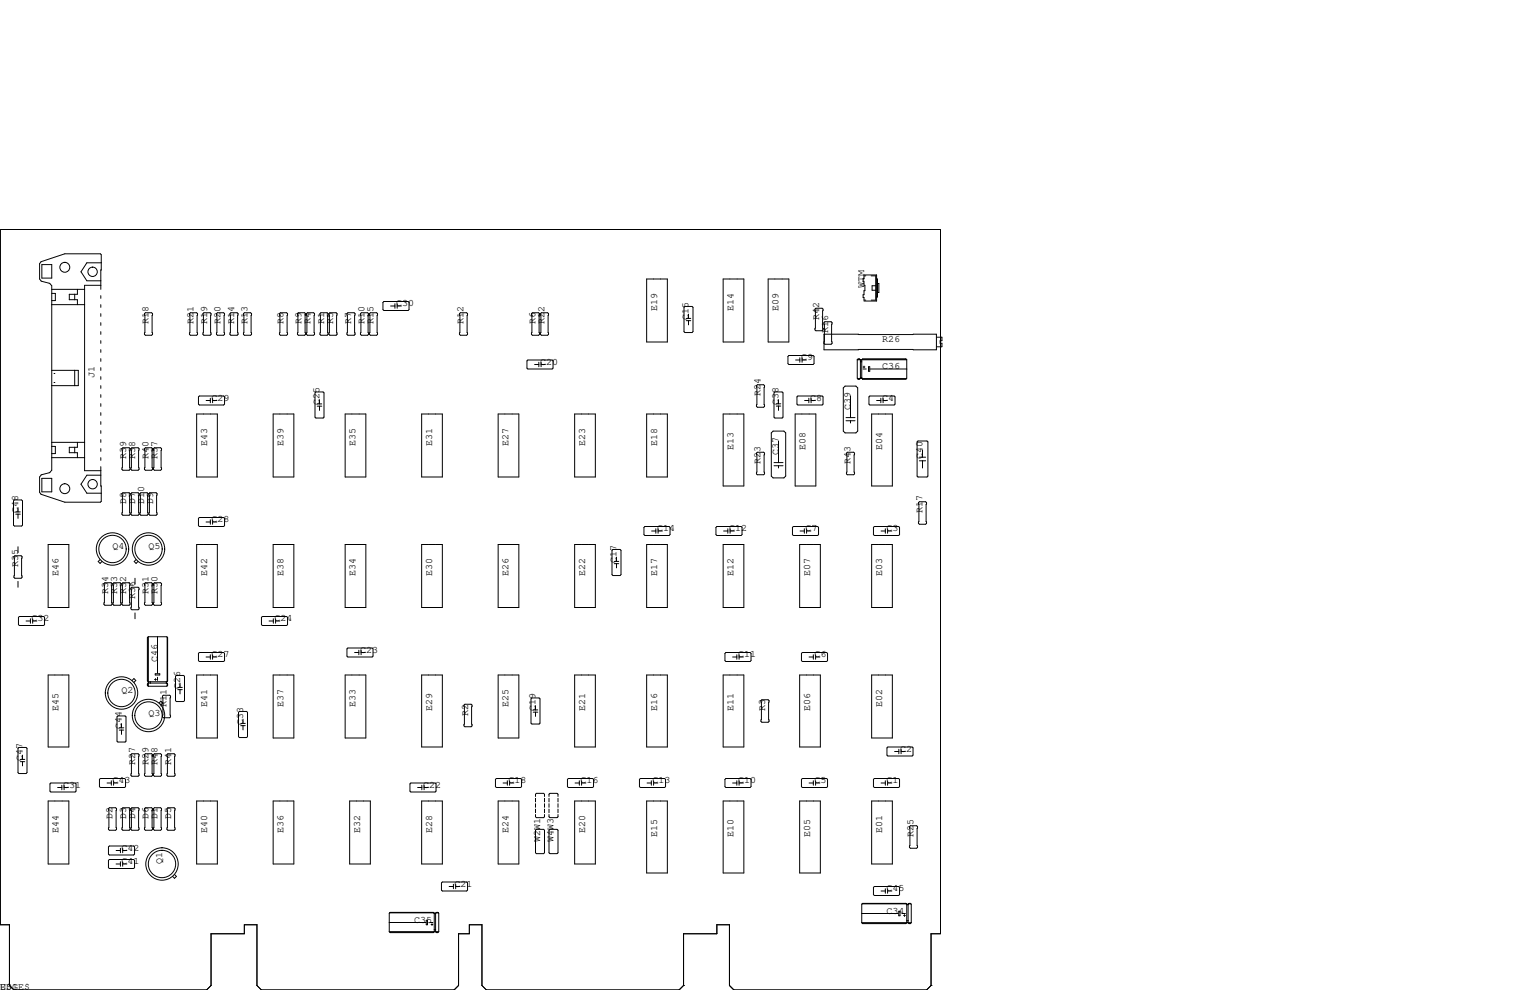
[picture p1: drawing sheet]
<svg xmlns="http://www.w3.org/2000/svg" width="432mm" height="279mm" viewBox="0 0 432 279" stroke-linecap="round" stroke-linejoin="round" font-family="sans-serif">
<g fill="none" stroke="#000" stroke-width=".28">
<path d="M11.8 74.7h2.8v3.8h-2.8zM14 80l.6 .6v52.1l-.6 .7M14.1 80l-2.4-.6-.5-.7v-4.3l.4-.5 6.7-2.3h10l.3 .3-.2 9.8M28.6 74.2h-4.1l-1.6 2.5 1.6 2.5h3.9M182.5 78.7h5.8v17.8h-5.8zM204.1 78.7h5.8v17.8h-5.8zM216.8 78.7h5.8v17.8h-5.8zM243.8 77.6h3.6v7.4h-3.6M244.3 77.9h-.5v.7h-.2l.2 1.9h.3v1.5h-.3v1.2h-.2v.7h.2v.8h.5M245.9 77.9h1.2v6.8h-1.2M247.4 78.7h.3v5.1h-.3M14.6 82.8h1v2h-1"/>
<path d="M14.6 81.7h9.3M14.6 86h9.3M21.1 83.1v1.5M21.8 81.7v1.4h-2.2v1.5h2.2v1.4M28.4 80.5h-4.5v52.3h4.5M28.4 83.4v.8M28.4 86v.7M28.4 88.5v.8M28.4 91.1v.7M28.4 93.6v.8M28.4 96.1v.8M28.4 98.7v.7"/>
<path d="M41 88.3h1.8l.3 .2v5.9l-.3 .2h-1.8l-.2-.2v-5.9zM53.7 88.3h1.8l.3 .2v5.9l-.3 .2h-1.8l-.2-.2v-5.9zM57.5 88.3h1.8l.3 .2v5.9l-.3 .2h-1.8l-.2-.2v-5.9zM61.3 88.3h1.8l.3 .2v5.9l-.3 .2h-1.8l-.2-.2v-5.9zM65.2 88.3h1.7l.3 .2v5.9l-.3 .2h-1.7l-.3-.2v-5.9zM69 88.3h1.7l.3 .2v5.9l-.3 .2h-1.7l-.3-.2v-5.9zM79.1 88.3h1.8l.3 .2v5.9l-.3 .2h-1.8l-.2-.2v-5.9zM84.2 88.3h1.8l.2 .2v5.9l-.2 .2h-1.8l-.3-.2v-5.9zM86.7 88.3h1.8l.3 .2v5.9l-.3 .2h-1.8l-.2-.2v-5.9zM90.6 88.3h1.7l.3 .2v5.9l-.3 .2h-1.7l-.3-.2v-5.9zM93.1 88.3h1.8l.2 .2v5.9l-.2 .2h-1.8l-.3-.2v-5.9zM98.2 88.3h1.7l.3 .2v5.9l-.3 .2h-1.7l-.3-.2v-5.9z"/>
<path d="M102 88.3h1.8l.2 .2v5.9l-.2 .2h-1.8l-.3-.2v-5.9zM104.5 88.3h1.8l.3 .2v5.9l-.3 .2h-1.8l-.2-.2v-5.9zM108.3 85.1h6.9l.2 .2v2.1l-.2 .2h-6.9l-.2-.2v-2.1zM110.2 86.4h1.3M111.5 85.7v1.3M112.1 86.4h1.2M112.1 85.7v1.3M129.9 88.3h1.8l.3 .2v5.9l-.3 .2h-1.8l-.2-.2v-5.9zM150.2 88.3h1.8l.3 .2v5.9l-.3 .2h-1.8l-.2-.2v-5.9zM152.8 88.3h1.8l.2 .2v5.9l-.2 .2h-1.8l-.3-.2v-5.9zM193 86.7l.3-.2h2l.3 .2v6.9l-.3 .3h-2l-.3-.3zM193.7 89.9h1.2"/>
<path d="M193.7 90.5h1.2M194.3 88.6v1.3M194.3 90.5v1.2M230.3 87h1.7l.3 .2v5.9l-.3 .2h-1.7l-.3-.2v-5.9zM232.5 96.5v-5.4l.3-.3h1.8l.2 .3v5.8l-.2 .3h-1.8l-.3-.3M232.6 94.3h31.7v4.4h-31.7zM247.1 80.6h-1v1.3h1M247.7 80h.3v2.5h-.3M264.4 95.2h1.4v1h-.5v.7h.5v1h-1.4M14.6 104.5h7.5v4.3h-7.5M15.2 105.4h.3M15.2 107.9h.3"/>
<path d="M21.1 104.5v4.3M28.4 101.2v.8M28.4 103.8v.7M28.4 106.3v.8M28.4 108.8v.8M28.4 111.4v.7M28.4 113.9v.8M28.4 116.5v.7M28.4 119v.8M55.5 116.8h5.8v17.8h-5.8zM56.3 111.8h6.8l.3 .2v2l-.3 .3h-6.8l-.3-.3v-2zM58.2 113h1.2"/>
<path d="M59.4 112.4v1.3M60 113h1.2M60 112.4v1.3M77.1 116.8h5.8v17.8h-5.8zM88.9 110.9l.3-.3h2l.2 .3v6.8l-.2 .3h-2l-.3-.3zM89.5 114h1.3M89.5 114.6h1.3M90.2 112.8v1.2M90.2 114.6v1.2M97.4 116.8h5.9v17.8h-5.9zM119 116.8h5.8v17.8h-5.8zM140.6 116.8h5.8v17.8h-5.8z"/>
<path d="M149 101.6h6.8l.3 .3v2l-.3 .2h-6.8l-.3-.2v-2zM150.9 102.9h1.2M152.1 102.2v1.3M152.7 102.9h1.2M152.7 102.2v1.3M162.2 116.8h5.8v17.8h-5.8zM182.5 116.8h5.8v17.8h-5.8zM204.1 116.8h5.8v20.4h-5.8zM213.7 108.6h1.8l.3 .2v5.9l-.3 .2h-1.8l-.2-.2v-5.9zM218.4 110.9l.3-.3h2l.3 .3v6.8l-.3 .3h-2l-.3-.3zM219.1 114.6h1.2M219.1 114h1.2"/>
<path d="M219.7 112.8v1.2M219.7 114.6v1.2M222.6 100.3h6.9l.2 .3v2l-.2 .3h-6.9l-.2-.3v-2zM224.4 116.8h5.9v20.4h-5.9zM224.5 101.6h1.2M225.2 111.8h6.8l.3 .2v2l-.3 .3h-6.8l-.3-.3v-2zM225.7 101v1.2M226.4 101v1.2M226.4 101.6h1.2M227.1 113h1.2M228.3 112.4v1.3M228.9 113h1.2"/>
<path d="M228.9 112.4v1.3M238.5 109h3.1l.5 .5v12.2l-.5 .5h-3.1l-.5-.5v-12.2zM238.8 118.7h2.5M238.8 117.9h2.5M240 111.8v6.1M240 118.7v.7M241.9 101.5v5.2l.3 .3M241.9 101.5l.3-.2h.4l.2 .2v5.2M241.9 101.5h14M242.1 106.9h.6M242.2 101.4h.4M242.2 106.9v.1"/>
<path d="M242.8 102.1h.4M242.8 106.7l-.6 .2M242.8 106.7h.4M242.8 106.6h.4M243 101.7h.1M243.2 106.7l.3 .3M243.3 106.9h12.5M243.5 101.4h12.2M243.5 106.9v.1M243.6 104.1h.9M243.6 103.6h.5M243.8 103.3v.5"/>
<path d="M245.1 103.5h.4v1.3h-.4zM245.5 111.8h6.8l.3 .2v2l-.3 .3h-6.8l-.3-.3v-2zM245.6 104.1h10.3M246 116.8h5.8v20.4h-5.8zM247.4 113h1.2M248.6 112.4v1.3M249.2 112.4v1.3M249.2 113h1.2M255.9 101.5l-.2-.2h-12.2l-.3 .2v5.2M255.9 101.5v5.2l-.2 .2h-12.2M11.8 135h2.8v3.8h-2.8zM14.6 126h1v2h-1"/>
<path d="M14.6 129.2h9.3M14.6 124.8h9.3M21.1 126.2v1.6M21.8 124.8v1.4h-2.2v1.6h2.2v1.4M28.4 131.7l.2 9.8-.3 .2h-10l-6.7-2.2-.4-.6v-4.3l.5-.6 2.4-.6M28.4 121.5v.8M28.4 124.1v.7M28.4 126.6v.8M28.4 129.2v.7M28.4 134.1h-3.9l-1.6 2.6 1.6 2.5h4.1M34.7 126.4h1.7l.3 .2v5.9l-.3 .2h-1.7l-.3-.2v-5.9zM34.7 139.1h1.7l.3 .2v5.9l-.3 .2h-1.7l-.3-.2v-5.9z"/>
<path d="M37 139.3l.2-.2h1.8l.2 .2v5.9l-.2 .2h-1.8l-.2-.2zM37.2 126.4h1.8l.2 .2v5.9l-.2 .2h-1.8l-.2-.2v-5.9zM39.5 139.3l.3-.2h1.7l.3 .2v5.9l-.3 .2h-1.7l-.3-.2zM41 126.4h1.8l.3 .2v5.9l-.3 .2h-1.8l-.2-.2v-5.9zM42 139.3l.3-.2h1.8l.2 .2v5.9l-.2 .2h-1.8l-.3-.2zM43.6 126.4h1.7l.3 .2v5.9l-.3 .2h-1.7l-.3-.2v-5.9zM213.7 127.6h1.8l.3 .3v5.8l-.3 .3h-1.8l-.2-.3v-5.8zM218.2 121.7h3l.5 .5v12.2l-.5 .5h-3l-.5-.5v-12.2zM218.4 131.4h2.6M218.4 130.6h2.6M219.7 124.5v6.1M219.7 131.4v.7"/>
<path d="M239.1 127.6h1.8l.3 .3v5.8l-.3 .3h-1.8l-.2-.3v-5.8zM258.8 124.7l.3-.2h2.5l.3 .2v9.7l-.3 .2h-2.5l-.3-.2zM259.5 130h1.7M259.5 129h1.7M260.4 127v2M260.4 130v2.1M4.1 141.1h2l.3 .3v6.8l-.3 .3h-2l-.3-.3v-6.8zM4.2 156.8h1.8l.2 .3v5.8l-.2 .3h-1.8l-.3-.3v-5.8zM4.4 144.5h1.3M4.4 145.1h1.3M5.1 143.3v1.2M5.1 145.1v1.2"/>
<path d="M5.1 154.3v1.7M13.6 153.7h5.8v17.7h-5.8zM28.2 157.9l-.5 .6 .5 .5 .6-.5M38.4 157.9l-.5 .6 .5 .5 .5-.5M55.5 153.7h5.8v17.7h-5.8zM56 146.3l.3-.3h6.8l.3 .3v2l-.3 .3h-6.8l-.3-.3zM58.2 147.3h1.2M59.4 146.7v1.3M60 146.7v1.3M60 147.3h1.2M77.1 153.7h5.8v17.7h-5.8zM97.4 153.7h5.9v17.7h-5.9z"/>
<path d="M119 153.7h5.8v17.7h-5.8zM140.6 153.7h5.8v17.7h-5.8zM162.2 153.7h5.8v17.7h-5.8zM172.7 155.3l.3-.2h2l.3 .2v6.9l-.3 .2h-2l-.3-.2zM173.4 158.4h1.2M173.4 159.1h1.2M174 157.2v1.2M174 159.1v1.2M182 148.6h6.8l.3 .2v2.1l-.3 .2h-6.8l-.3-.2v-2.1zM182.5 153.7h5.8v17.7h-5.8zM183.9 149.9h1.2M185.1 149.2v1.3"/>
<path d="M185.7 149.9h1.2M185.7 149.2v1.3M202.3 148.6h6.9l.2 .2v2.1l-.2 .2h-6.9l-.2-.2v-2.1zM204.1 153.7h5.8v17.7h-5.8zM204.2 149.9h1.2M205.4 149.2v1.3M206 149.9h1.3M206 149.2v1.3M223.9 148.6h6.9l.2 .2v2.1l-.2 .2h-6.9l-.3-.2v-2.1zM225.7 153.7h5.8v17.7h-5.8zM225.8 149.9h1.2M227 149.2v1.3"/>
<path d="M227.6 149.9h1.3M227.6 149.2v1.3M246 153.7h5.8v17.7h-5.8zM246.8 148.6h6.8l.3 .2v2.1l-.3 .2h-6.8l-.3-.2v-2.1zM248.7 149.9h1.2M249.9 149.2v1.3M250.5 149.2v1.3M250.5 149.9h1.2M259.5 141.6h1.7l.3 .3v5.8l-.3 .3h-1.7l-.3-.3v-5.8zM5.1 164.1v1.6M5.5 174h6.8l.3 .2v2.1l-.3 .2h-6.8l-.3-.2v-2.1zM7.4 175.3h1.2"/>
<path d="M8.6 174.6v1.3M9.2 175.3h1.2M9.2 174.6v1.3M29.6 164.5h1.8l.2 .2v5.9l-.2 .2h-1.8l-.3-.2v-5.9zM32.1 164.5h1.8l.3 .2v5.9l-.3 .2h-1.8l-.2-.2v-5.9zM34.7 164.5h1.7l.3 .2v5.9l-.3 .2h-1.7l-.3-.2v-5.9zM37 166l.2-.3h1.8l.2 .3v5.8l-.2 .3h-1.8l-.2-.3zM38.1 163.2v1.6M38.1 173v1.6M40.8 164.7l.2-.2h1.8l.3 .2v5.9l-.3 .2h-1.8l-.2-.2zM41.7 180v12.2M41.8 179.7l-.2 .3v12.2l.2 .2h5.3"/>
<path d="M41.8 179.7v14M41.8 179.7h5.3l.2 .3v12.2M43.3 164.7l.3-.2h1.7l.3 .2v5.9l-.3 .2h-1.7l-.3-.2zM44.5 179.7v10.3M47.2 179.8v12.5M47.3 180v12.2M73.8 174.2l.2-.2h6.9l.3 .2v2.1l-.3 .2h-6.9l-.2-.2zM75.9 175.3h1.2M77.1 174.6v1.3M77.8 175.3h1.2M77.8 174.6v1.3M13.6 190.5h5.8v20.3h-5.8z"/>
<path d="M37.3 192l.5-.5 .5 .5-.5 .6M41.7 193v.4M42 192.5v.2M42.4 192.4v.4M43.6 191.8h.5M43.8 190.2h1.3v.3h-1.3zM43.9 191.5v.5M44.5 191.1v.9M44.9 198.4l.5-.5 .5 .5-.5 .5M45.8 196.5l.3-.3h1.8l.2 .3v5.8l-.2 .3h-1.8l-.3-.3zM46.9 192.4v.4M47 192.4v.4"/>
<path d="M47.1 192.8h-5.3l-.2 .2v.4l.2 .3M47.1 192.8l.2 .2v.4M47.1 192.4v.4M47.2 192.9v.6M47.3 193v.4M47.3 193.4l-.2 .3h-5.3M47.3 192.2l-.2 .2M49.8 190.6h2l.3 .3v6.8l-.3 .3h-2l-.3-.3v-6.8zM50.2 194h1.2M50.2 194.6h1.2M50.8 192.8v1.2M50.8 194.6v1.2"/>
<path d="M55.5 190.5h5.8v17.8h-5.8zM56 184.4l.3-.3h6.8l.3 .3v2l-.3 .3h-6.8l-.3-.3zM58.2 185.4h1.2M59.4 184.8v1.3M60 185.4h1.2M60 184.8v1.3M77.1 190.5h5.8v17.8h-5.8zM97.4 190.5h5.9v17.8h-5.9zM97.9 183.1l.3-.2h6.8l.3 .2v2.1l-.3 .2h-6.8l-.3-.2zM100.1 184.1h1.2M101.3 183.5v1.3M101.9 183.5v1.3"/>
<path d="M101.9 184.1h1.2M119 190.5h5.8v20.3h-5.8zM130.9 199l.3-.2h1.8l.2 .2v5.9l-.2 .2h-1.8l-.3-.2zM140.6 190.5h5.8v17.8h-5.8zM149.9 197.2l.2-.2h2l.3 .2v6.9l-.3 .2h-2l-.2-.2zM151.1 199.1v1.3M162.2 190.5h5.8v20.3h-5.8zM182.5 190.5h5.8v20.3h-5.8zM204.1 190.5h5.8v20.3h-5.8zM204.9 184.1h6.8l.3 .3v2l-.3 .3h-6.8l-.3-.3v-2zM206.8 185.4h1.1M207.9 184.8v1.3"/>
<path d="M208.6 185.4h1.2M208.6 184.8v1.3M215 197.5h1.8l.2 .2v5.9l-.2 .2h-1.8l-.2-.2v-5.9zM225.7 190.5h5.8v20.3h-5.8zM226.4 184.1h6.9l.3 .3v2l-.3 .3h-6.9l-.2-.3v-2zM228.3 185.4h1.2M229.5 184.8v1.3M230.2 184.8v1.3M230.2 185.4h1.2M246 190.5h5.8v17.8h-5.8zM5.3 210.9h2.1l.2 .3v6.9l-.2 .2h-2.1l-.2-.2v-6.9zM5.7 214.3h1.3"/>
<path d="M5.7 215h1.3M6.4 213.1v1.2M6.4 215v1.2M28.3 219.7h6.9l.2 .3v2l-.2 .2h-6.9l-.2-.2v-2zM33.3 202.1h2l.3 .2v6.9l-.3 .2h-2l-.3-.2v-6.9zM33.7 206h1.2M33.7 205.4h1.2M34.3 204.2v1.2M34.3 206v1.3M37 213l.2-.3h1.8l.2 .3v5.8l-.2 .3h-1.8l-.2-.3zM40.8 213l.2-.3h1.8l.3 .3v5.8l-.3 .3h-1.8l-.2-.3zM43.3 213l.3-.3h1.7l.3 .3v5.8l-.3 .3h-1.7l-.3-.3z"/>
<path d="M47.1 213l.3-.3h1.7l.3 .3v5.8l-.3 .3h-1.7l-.3-.3zM67.6 200.8h2l.3 .2v6.9l-.3 .3h-2l-.3-.3v-6.9zM67.9 204.2h1.3M67.9 204.8h1.3M68.6 202.9v1.3M68.6 204.8v1.2M140.1 219.7h6.8l.3 .3v2l-.3 .2h-6.8l-.3-.2v-2zM150.5 200.4h1.3M150.5 201h1.3M151.1 201v1.2M160.4 219.7h6.9l.2 .3v2l-.2 .2h-6.9l-.3-.2v-2zM180.7 219.7h6.9l.2 .3v2l-.2 .2h-6.9l-.2-.2v-2z"/>
<path d="M204.9 219.7h6.8l.3 .3v2l-.3 .2h-6.8l-.3-.2v-2zM226.4 219.7h6.9l.3 .3v2l-.3 .2h-6.9l-.2-.2v-2zM246.8 219.7h6.8l.3 .3v2l-.3 .2h-6.8l-.3-.2v-2zM250.6 210.8h6.8l.3 .3v2l-.3 .3h-6.8l-.3-.3v-2zM252.5 212.1h1.2M253.7 211.5v1.2M254.3 211.5v1.2M254.3 212.1h1.2M13.6 226.1h5.8v17.7h-5.8zM14.4 221h6.8l.3 .2v2.1l-.3 .2h-6.8l-.3-.2v-2.1zM16.3 222.2h1.1M17.4 221.6v1.3"/>
<path d="M18.1 222.2h1.2M18.1 221.6v1.3M30.2 221h1.2M30.9 228h1.7l.3 .2v5.9l-.3 .2h-1.7l-.3-.2v-5.9zM30.9 238.8h6.8l.3 .2v2l-.3 .3h-6.8l-.3-.3v-2zM31.4 220.3v1.3M32.1 220.3v1.3M32.1 221h1.2M34 239.4v1.3M34.6 239.4v1.3M34.7 228h1.7l.3 .2v5.9l-.3 .2h-1.7l-.3-.2v-5.9zM37 228.2l.2-.2h1.8l.2 .2v5.9l-.2 .2h-1.8l-.2-.2z"/>
<path d="M40.8 228.2l.2-.2h1.8l.3 .2v5.9l-.3 .2h-1.8l-.2-.2zM43.3 228.2l.3-.2h1.7l.3 .2v5.9l-.3 .2h-1.7l-.3-.2zM47.1 228.2l.3-.2h1.7l.3 .2v5.9l-.3 .2h-1.7l-.3-.2zM55.5 226.1h5.8v17.7h-5.8zM77.1 226.1h5.8v17.7h-5.8zM98.7 226.1h5.8v17.7h-5.8zM116 221h6.8l.3 .2v2.1l-.3 .2h-6.8l-.3-.2v-2.1zM117.9 222.2h1.1M119 226.1h5.8v17.7h-5.8zM119 221.6v1.3M119.7 222.2h1.2M119.7 221.6v1.3"/>
<path d="M140.6 226.1h5.8v17.7h-5.8zM142 221h1.2M143.2 220.3v1.3M143.8 221h1.2M143.8 220.3v1.3M151.1 234.3l.3-.2h2l.3 .2v6.4l-.3 .2h-2l-.3-.2zM151.1 224.8v-.6l.3-.3h2l.3 .3v.6M151.1 225.3v1M151.1 226.8v1M151.1 228.3v1.1M151.1 229.9v.6l.3 .3h2l.3-.3v-.6M153.7 225.3v1"/>
<path d="M153.7 226.8v1M153.7 228.3v1.1M154.9 234.3l.3-.2h2l.3 .2v6.4l-.3 .2h-2l-.3-.2zM154.9 229.9v.6l.3 .3h2l.3-.3v-.6M154.9 224.8v-.6l.3-.3h2l.3 .3v.6M154.9 225.3v1M154.9 226.8v1M154.9 228.3v1.1M157.5 225.3v1M157.5 226.8v1M157.5 228.3v1.1M162.2 226.1h5.8v17.7h-5.8z"/>
<path d="M162.3 221h1.2M163.5 220.3v1.3M164.1 221h1.3M164.1 220.3v1.3M182.5 226.1h5.8v20.3h-5.8zM182.6 221h1.2M183.8 220.3v1.3M184.5 221h1.2M184.5 220.3v1.3M204.1 226.1h5.8v20.3h-5.8zM206.8 221h1.1M207.9 220.3v1.3"/>
<path d="M208.6 221h1.2M208.6 220.3v1.3M225.7 226.1h5.8v20.3h-5.8zM228.3 221h1.2M229.5 220.3v1.3M230.2 221h1.2M230.2 220.3v1.3M246 226.1h5.8v17.7h-5.8zM248.7 221h1.2M249.9 220.3v1.3M250.5 221h1.2M250.5 220.3v1.3"/>
<path d="M256.9 233h1.8l.3 .3v5.8l-.3 .3h-1.8l-.2-.3v-5.8zM30.9 242.6h6.8l.3 .2v2.1l-.3 .2h-6.8l-.3-.2v-2.1zM32.8 243.8h1.2M32.8 240h1.2M34 243.2v1.3M34.6 243.8h1.2M34.6 240h1.2M34.6 243.2v1.3M49.3 246.8l.5 .5-.5 .6-.6-.6M110 257.6h12.4M120.3 259.7h.4v1.3h-.4zM122.3 257.5h-12.2l-.2 .2v5.3"/>
<path d="M122.3 257.5l.3 .2M122.3 257.5h-12.2M122.6 257.8h.3M122.6 257.7v5.3l-.3 .2h-12.2l-.2-.2M122.6 257.7h.3M122.6 257.9h.3M122.9 257.7v5.3l.3 .2h.4l.2-.2M123.1 257.6h.6M123.6 257.5h-.4l-.3 .2M123.6 257.5l.1 .1M123.6 257.5h-.4M123.7 257.6l.1 5.4"/>
<path d="M124.6 249.2l.2-.3h6.9l.3 .3v2l-.3 .3h-6.9l-.2-.3zM126.7 250.2h1.3M128 249.6v1.2M128.6 250.2h1.2M128.6 249.6v1.2M243.2 257.8h10.3M243.3 255.1h12.5M246.5 250.4l.3-.2h6.8l.3 .2v2.1l-.3 .2h-6.8l-.3-.2zM248.7 251.5h1.2M249.9 250.8v1.3M250.5 250.8v1.3M250.5 251.5h1.2"/>
<path d="M253.7 257.2h.3v1.2h-.3zM254.6 257.8h.9M255 258.4h.5M255.3 258.1v.5M255.7 255l.2 .2M255.7 255h-12.2l-.3 .2v5.2M255.7 255h-12.2M255.9 255.2v5.2l-.2 .3h-12.2l-.3-.3M255.9 259.8h.4M255.9 255.2h.4M255.9 255.3h.4M256.3 255.2v5.2l.2 .3h.4l.3-.3"/>
<path d="M256.4 255.1h.6M256.9 255l.3 .2v5.2M256.9 255h-.4l-.2 .2M256.9 255h-.4M109.9 263h13.9M109.9 260.3h10.3M110.1 263.1h12.2M121.3 260.3h.9M121.7 260.9h.5M121.9 260.7v.5M122.6 262.4h.3M122.7 262.8h.1"/>
<path d="M123.2 263.1h.4M192.9 278.1h.1M192.9 278.1l-1.3 1.3h-54.3l-1.3-1.3v-17.1h-3.5v2.5h-3.1v14.6l-1.3 1.3h-54.3l-1.3-1.3v-17.1h-3.5v2.5h-9.4v14.6l-1.3 1.3h-54.4l-1.2-1.3v-17.1h-2.6v-196.2h265.3v198.7h-2.6v14.6M243.2 260.4h14M243.5 260.5h12.2M256 260.3h.2M256.5 260.5h.4M262.8 278.1h.1M262.8 278.1l-1.3 1.3h-54.4l-1.2-1.3v-17.1h-3.6v2.5h-9.4v14.6"/>
<circle cx="18.3" cy="75.4" r="1.4"/>
<circle cx="26.1" cy="76.7" r="1.32"/>
<circle cx="18.3" cy="137.9" r="1.4"/>
<circle cx="26.1" cy="136.7" r="1.32"/>
<circle cx="31.7" cy="154.9" r="4.6"/>
<circle cx="31.7" cy="154.9" r="3.9"/>
<circle cx="41.9" cy="154.9" r="3.9"/>
<circle cx="41.9" cy="154.9" r="4.6"/>
<circle cx="34.3" cy="195.6" r="4.6"/>
<circle cx="34.3" cy="195.6" r="3.9"/>
<circle cx="41.9" cy="201.9" r="4.6"/>
<circle cx="41.9" cy="201.9" r="3.9"/>
<circle cx="45.7" cy="243.8" r="3.9"/>
<circle cx="45.7" cy="243.8" r="4.6"/>
</g>
<g font-size="2.8">
<text x="243.8" y="81.3" transform="rotate(-90 243.8 81.3)">WTM</text>
<text x="111.8" y="86.4">C30</text>
<text x="185.4" y="87.6" transform="rotate(-90 185.4 87.6)">E19</text>
<text x="207" y="87.6" transform="rotate(-90 207 87.6)">E14</text>
<text x="219.7" y="87.6" transform="rotate(-90 219.7 87.6)">E09</text>
<text x="41.9" y="91.4" transform="rotate(-90 41.9 91.4)">R18</text>
<text x="54.6" y="91.4" transform="rotate(-90 54.6 91.4)">R21</text>
<text x="58.4" y="91.4" transform="rotate(-90 58.4 91.4)">R19</text>
<text x="62.2" y="91.4" transform="rotate(-90 62.2 91.4)">R20</text>
<text x="66" y="91.4" transform="rotate(-90 66 91.4)">R14</text>
<text x="69.8" y="91.4" transform="rotate(-90 69.8 91.4)">R13</text>
<text x="80" y="91.4" transform="rotate(-90 80 91.4)">R8</text>
<text x="85.1" y="91.4" transform="rotate(-90 85.1 91.4)">R9</text>
<text x="87.6" y="91.4" transform="rotate(-90 87.6 91.4)">R4</text>
<text x="91.4" y="91.4" transform="rotate(-90 91.4 91.4)">R1</text>
<text x="94" y="91.4" transform="rotate(-90 94 91.4)">R5</text>
<text x="99.1" y="91.4" transform="rotate(-90 99.1 91.4)">R7</text>
<text x="102.9" y="91.4" transform="rotate(-90 102.9 91.4)">R10</text>
<text x="105.4" y="91.4" transform="rotate(-90 105.4 91.4)">R15</text>
<text x="130.8" y="91.4" transform="rotate(-90 130.8 91.4)">R12</text>
<text x="151.1" y="91.4" transform="rotate(-90 151.1 91.4)">R6</text>
<text x="153.7" y="91.4" transform="rotate(-90 153.7 91.4)">R22</text>
<text x="194.3" y="90.2" transform="rotate(-90 194.3 90.2)">C15</text>
<text x="231.1" y="90.2" transform="rotate(-90 231.1 90.2)">R42</text>
<text x="233.7" y="94" transform="rotate(-90 233.7 94)">R16</text>
<text x="226.1" y="101.6">C9</text>
<text x="248.9" y="96.5">R26</text>
<text x="26.7" y="106.7" transform="rotate(-90 26.7 106.7)">J1</text>
<text x="152.4" y="102.9">C20</text>
<text x="248.9" y="104.1">C36</text>
<text x="59.7" y="113">C29</text>
<text x="214.6" y="111.8" transform="rotate(-90 214.6 111.8)">R24</text>
<text x="228.6" y="113">C8</text>
<text x="248.9" y="113">C4</text>
<text x="90.2" y="114.3" transform="rotate(-90 90.2 114.3)">C25</text>
<text x="219.7" y="114.3" transform="rotate(-90 219.7 114.3)">C38</text>
<text x="240" y="115.6" transform="rotate(-90 240 115.6)">C39</text>
<text x="58.4" y="125.7" transform="rotate(-90 58.4 125.7)">E43</text>
<text x="80" y="125.7" transform="rotate(-90 80 125.7)">E39</text>
<text x="100.3" y="125.7" transform="rotate(-90 100.3 125.7)">E35</text>
<text x="121.9" y="125.7" transform="rotate(-90 121.9 125.7)">E31</text>
<text x="143.5" y="125.7" transform="rotate(-90 143.5 125.7)">E27</text>
<text x="165.1" y="125.7" transform="rotate(-90 165.1 125.7)">E23</text>
<text x="185.4" y="125.7" transform="rotate(-90 185.4 125.7)">E18</text>
<text x="35.6" y="129.5" transform="rotate(-90 35.6 129.5)">R39</text>
<text x="38.1" y="129.5" transform="rotate(-90 38.1 129.5)">R38</text>
<text x="41.9" y="129.5" transform="rotate(-90 41.9 129.5)">R40</text>
<text x="44.4" y="129.5" transform="rotate(-90 44.4 129.5)">R37</text>
<text x="207" y="127" transform="rotate(-90 207 127)">E13</text>
<text x="214.6" y="130.8" transform="rotate(-90 214.6 130.8)">R23</text>
<text x="219.7" y="128.3" transform="rotate(-90 219.7 128.3)">C37</text>
<text x="227.3" y="127" transform="rotate(-90 227.3 127)">E08</text>
<text x="240" y="130.8" transform="rotate(-90 240 130.8)">R43</text>
<text x="248.9" y="127" transform="rotate(-90 248.9 127)">E04</text>
<text x="260.3" y="129.5" transform="rotate(-90 260.3 129.5)">C40</text>
<text x="35.6" y="142.2" transform="rotate(-90 35.6 142.2)">D8</text>
<text x="38.1" y="142.2" transform="rotate(-90 38.1 142.2)">D7</text>
<text x="40.6" y="142.2" transform="rotate(-90 40.6 142.2)">D10</text>
<text x="43.2" y="142.2" transform="rotate(-90 43.2 142.2)">D9</text>
<text x="5.1" y="144.8" transform="rotate(-90 5.1 144.8)">C48</text>
<text x="59.7" y="147.3">C28</text>
<text x="185.4" y="149.9">C14</text>
<text x="205.7" y="149.9">C12</text>
<text x="227.3" y="149.9">C7</text>
<text x="250.2" y="149.9">C3</text>
<text x="260.3" y="144.8" transform="rotate(-90 260.3 144.8)">R17</text>
<text x="31.7" y="154.9">Q4</text>
<text x="41.9" y="154.9">Q5</text>
<text x="5.1" y="160" transform="rotate(-90 5.1 160)">R35</text>
<text x="174" y="158.8" transform="rotate(-90 174 158.8)">C17</text>
<text x="16.5" y="162.6" transform="rotate(-90 16.5 162.6)">E46</text>
<text x="30.5" y="167.6" transform="rotate(-90 30.5 167.6)">R34</text>
<text x="33" y="167.6" transform="rotate(-90 33 167.6)">R33</text>
<text x="35.6" y="167.6" transform="rotate(-90 35.6 167.6)">R32</text>
<text x="41.9" y="167.6" transform="rotate(-90 41.9 167.6)">R31</text>
<text x="44.4" y="167.6" transform="rotate(-90 44.4 167.6)">R30</text>
<text x="58.4" y="162.6" transform="rotate(-90 58.4 162.6)">E42</text>
<text x="80" y="162.6" transform="rotate(-90 80 162.6)">E38</text>
<text x="100.3" y="162.6" transform="rotate(-90 100.3 162.6)">E34</text>
<text x="121.9" y="162.6" transform="rotate(-90 121.9 162.6)">E30</text>
<text x="143.5" y="162.6" transform="rotate(-90 143.5 162.6)">E26</text>
<text x="165.1" y="162.6" transform="rotate(-90 165.1 162.6)">E22</text>
<text x="185.4" y="162.6" transform="rotate(-90 185.4 162.6)">E17</text>
<text x="207" y="162.6" transform="rotate(-90 207 162.6)">E12</text>
<text x="228.6" y="162.6" transform="rotate(-90 228.6 162.6)">E07</text>
<text x="248.9" y="162.6" transform="rotate(-90 248.9 162.6)">E03</text>
<text x="38.1" y="168.9" transform="rotate(-90 38.1 168.9)">R36</text>
<text x="8.9" y="175.3">C32</text>
<text x="77.5" y="175.3">C24</text>
<text x="59.7" y="185.4">C27</text>
<text x="101.6" y="184.1">C23</text>
<text x="208.3" y="185.4">C11</text>
<text x="229.9" y="185.4">C6</text>
<text x="44.4" y="186.7" transform="rotate(-90 44.4 186.7)">C46</text>
<text x="34.3" y="195.6">Q2</text>
<text x="50.8" y="194.3" transform="rotate(-90 50.8 194.3)">C26</text>
<text x="16.5" y="200.7" transform="rotate(-90 16.5 200.7)">E45</text>
<text x="41.9" y="201.9">Q3</text>
<text x="47" y="199.4" transform="rotate(-90 47 199.4)">R11</text>
<text x="58.4" y="199.4" transform="rotate(-90 58.4 199.4)">E41</text>
<text x="80" y="199.4" transform="rotate(-90 80 199.4)">E37</text>
<text x="100.3" y="199.4" transform="rotate(-90 100.3 199.4)">E33</text>
<text x="121.9" y="200.7" transform="rotate(-90 121.9 200.7)">E29</text>
<text x="132.1" y="201.9" transform="rotate(-90 132.1 201.9)">R2</text>
<text x="143.5" y="199.4" transform="rotate(-90 143.5 199.4)">E25</text>
<text x="151.1" y="200.7" transform="rotate(-90 151.1 200.7)">C19</text>
<text x="165.1" y="200.7" transform="rotate(-90 165.1 200.7)">E21</text>
<text x="185.4" y="200.7" transform="rotate(-90 185.4 200.7)">E16</text>
<text x="207" y="200.7" transform="rotate(-90 207 200.7)">E11</text>
<text x="215.9" y="200.7" transform="rotate(-90 215.9 200.7)">R3</text>
<text x="228.6" y="200.7" transform="rotate(-90 228.6 200.7)">E06</text>
<text x="248.9" y="199.4" transform="rotate(-90 248.9 199.4)">E02</text>
<text x="34.3" y="205.7" transform="rotate(-90 34.3 205.7)">C44</text>
<text x="68.6" y="204.5" transform="rotate(-90 68.6 204.5)">C33</text>
<text x="6.3" y="214.6" transform="rotate(-90 6.3 214.6)">C47</text>
<text x="38.1" y="215.9" transform="rotate(-90 38.1 215.9)">R27</text>
<text x="41.9" y="215.9" transform="rotate(-90 41.9 215.9)">R29</text>
<text x="44.4" y="215.9" transform="rotate(-90 44.4 215.9)">R48</text>
<text x="48.3" y="215.9" transform="rotate(-90 48.3 215.9)">R41</text>
<text x="254" y="212.1">C2</text>
<text x="31.7" y="221">C43</text>
<text x="143.5" y="221">C18</text>
<text x="163.8" y="221">C16</text>
<text x="184.1" y="221">C13</text>
<text x="208.3" y="221">C10</text>
<text x="229.9" y="221">C5</text>
<text x="250.2" y="221">C1</text>
<text x="17.8" y="222.2">C31</text>
<text x="119.4" y="222.2">C22</text>
<text x="31.7" y="231.1" transform="rotate(-90 31.7 231.1)">D2</text>
<text x="35.6" y="231.1" transform="rotate(-90 35.6 231.1)">D3</text>
<text x="38.1" y="231.1" transform="rotate(-90 38.1 231.1)">D4</text>
<text x="41.9" y="231.1" transform="rotate(-90 41.9 231.1)">D6</text>
<text x="44.4" y="231.1" transform="rotate(-90 44.4 231.1)">D1</text>
<text x="48.3" y="231.1" transform="rotate(-90 48.3 231.1)">D5</text>
<text x="16.5" y="234.9" transform="rotate(-90 16.5 234.9)">E44</text>
<text x="58.4" y="234.9" transform="rotate(-90 58.4 234.9)">E40</text>
<text x="80" y="234.9" transform="rotate(-90 80 234.9)">E36</text>
<text x="101.6" y="234.9" transform="rotate(-90 101.6 234.9)">E32</text>
<text x="121.9" y="234.9" transform="rotate(-90 121.9 234.9)">E28</text>
<text x="143.5" y="234.9" transform="rotate(-90 143.5 234.9)">E24</text>
<text x="152.4" y="237.5" transform="rotate(-90 152.4 237.5)">W2W1</text>
<text x="156.2" y="237.5" transform="rotate(-90 156.2 237.5)">W4W3</text>
<text x="165.1" y="234.9" transform="rotate(-90 165.1 234.9)">E20</text>
<text x="185.4" y="236.2" transform="rotate(-90 185.4 236.2)">E15</text>
<text x="207" y="236.2" transform="rotate(-90 207 236.2)">E10</text>
<text x="228.6" y="236.2" transform="rotate(-90 228.6 236.2)">E05</text>
<text x="248.9" y="234.9" transform="rotate(-90 248.9 234.9)">E01</text>
<text x="257.8" y="236.2" transform="rotate(-90 257.8 236.2)">R25</text>
<text x="34.3" y="240">C42</text>
<text x="34.3" y="243.8">C41</text>
<text x="45.7" y="243.8" transform="rotate(-90 45.7 243.8)">Q1</text>
<text x="128.3" y="250.2">C21</text>
<text x="250.2" y="251.5">C45</text>
<text x="250.2" y="257.8">C34</text>
<text x="116.8" y="260.3">C35</text>
<text x="0" y="279.4">U$1</text>
<text x="0" y="279.4">EDGE$</text>
</g>
</svg>
